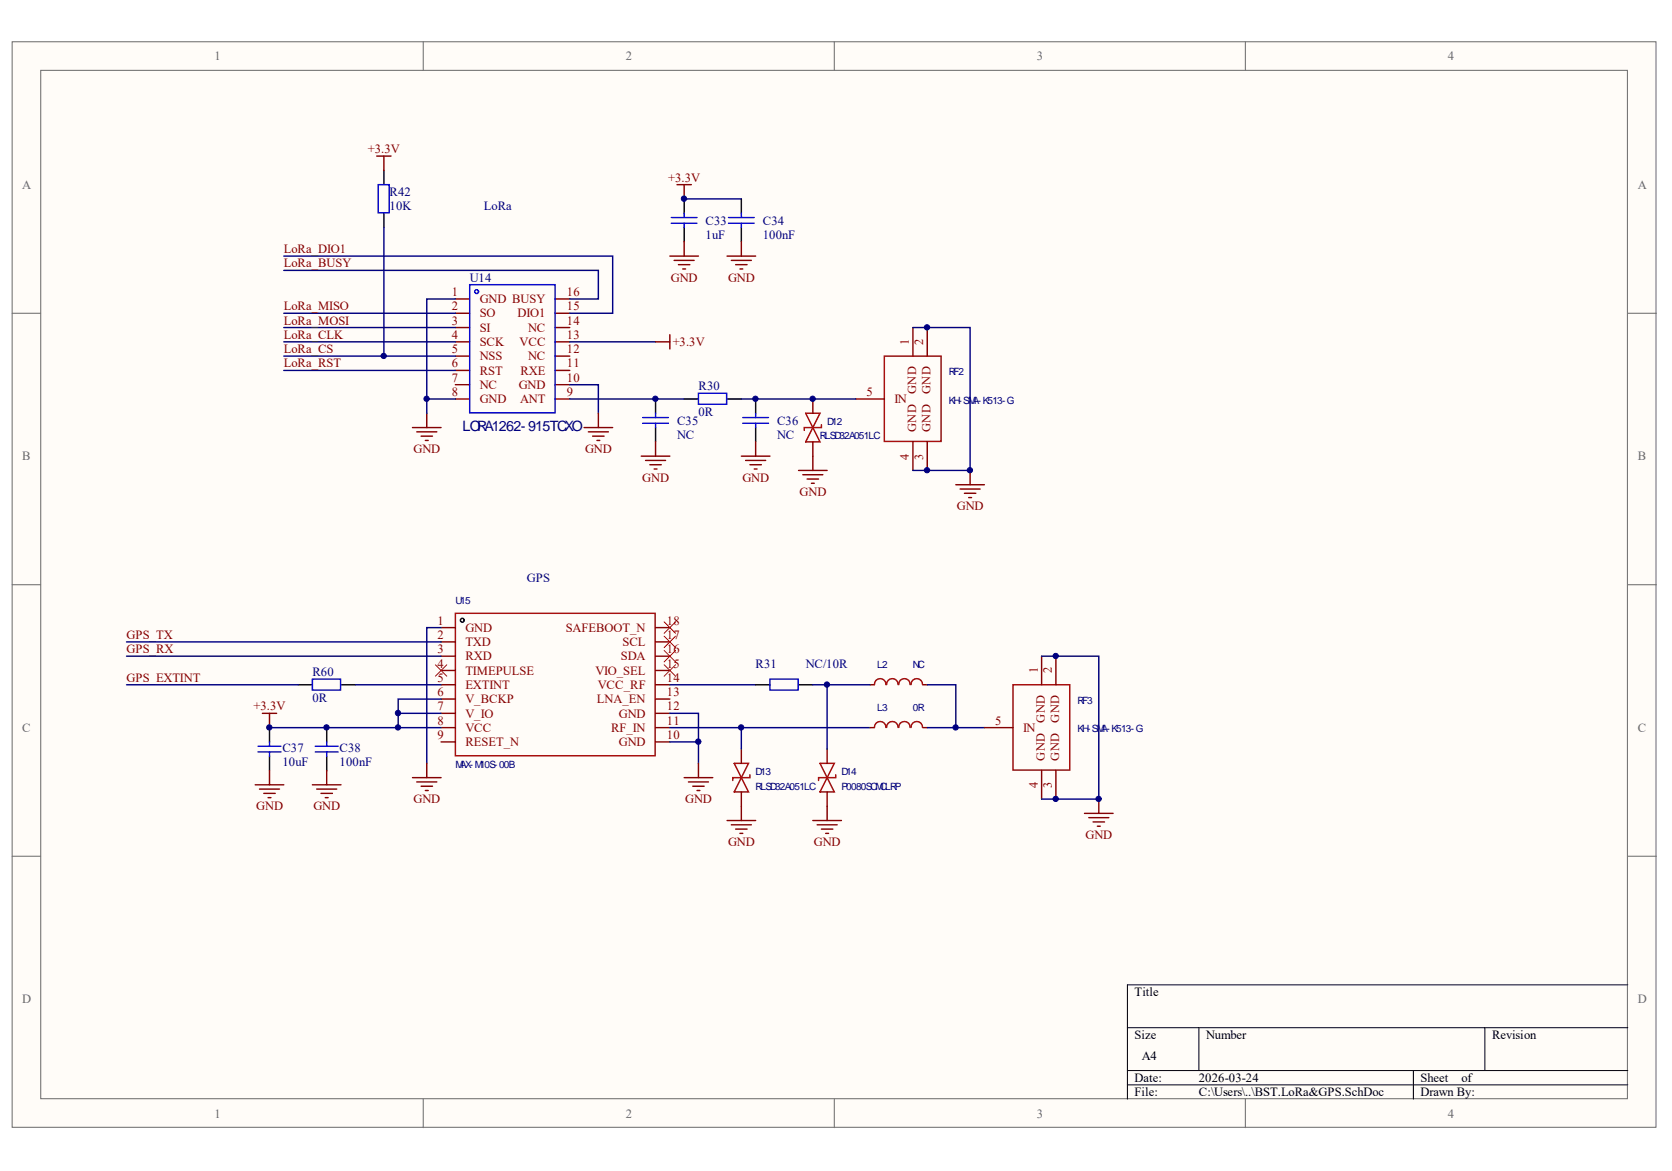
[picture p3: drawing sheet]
<svg xmlns="http://www.w3.org/2000/svg" width="291mm" height="204mm" viewBox="0 0 291 204" stroke-linecap="round" stroke-linejoin="round" font-family="sans-serif">
<g fill="#fffcf8" stroke="#696969" stroke-width=".17">
<path d="M2.1 7.3h286.2v189h-286.2z"/>
<path d="M7.1 12.2h276.2v179.1h-276.2z"/>
</g>
<path d="M73.7 7.3v4.9M145.2 7.3v4.9M216.8 7.3v4.9M2.1 54.5h5M283.4 54.5h4.9M2.1 101.8h5M283.4 101.8h4.9M2.1 149.1h5M283.4 149.1h4.9M73.7 191.4v5M145.2 191.4v5M216.8 191.4v5" fill="none" stroke="#696969" stroke-width=".17"/>
<path d="M196.2 179h87.2M208.7 179v7.4M258.5 179v7.4M283.4 171.5h-87.2v19.9M196.2 186.4h87.2M196.2 188.9h87.2M246 186.4v5" fill="none" stroke="#000" stroke-width=".17"/>
<g fill="none" stroke="#800" stroke-width=".25">
<path d="M79.3 52.1h2.5M79.3 54.5h2.5M79.3 57h2.5M79.3 59.5h2.5M96.7 52.1h2.5M96.7 54.5h2.5M96.7 57h2.5M96.7 59.5h2.5M158.9 57v5M161.4 57v5M79.3 62h2.5M79.3 64.5h2.5"/>
<path d="M79.3 67h2.5M79.3 69.5h2.5M96.7 62h2.5M96.7 64.5h2.5M96.7 67h2.5M96.7 69.5h2.5M141.5 69.5v2.5M141.5 76.9v2.5M149 69.5h4.9M158.9 76.9v5M161.4 76.9v5M76.8 109.3h2.5"/>
<path d="M76.8 111.8h2.5M76.8 114.3h2.5M76.8 116.8h2.5M76.8 119.2h2.5M114.1 109.3h2.5M114.1 111.8h2.5M114.1 114.3h2.5M114.1 116.8h2.5M114.1 119.2h2.5M151.4 119.2h.8M160.7 119.2h.7M181.3 114.3v4.9"/>
<path d="M183.8 114.3v4.9M76.8 121.7h2.5M76.8 124.2h2.5M76.8 126.7h2.5M76.8 129.2h2.5M114.1 121.7h2.5M114.1 124.2h2.5M114.1 126.7h2.5M114.1 129.2h2.5M129 130.4v2.5M129 137.9v2.5M144 130.4v2.5"/>
<path d="M144 137.9v2.5M151.4 126.7h.8M160.7 126.7h.7M171.4 126.7h4.9M181.3 134.2v4.9M183.8 134.2v4.9"/>
</g>
<g fill="none" stroke="#00f" stroke-width=".25">
<path d="M65.8 32.2h1.9v4.9h-1.9zM116.8 38.9h4.5M116.8 37.9h4.5M119.1 37.1v.8M119.1 38.9v.7M126.8 38.9h4.5M126.8 37.9h4.5M129 37.1v.8M129 38.9v.7M81.8 49.6h14.8v22.3h-14.8zM111.9 73.7h4.5M111.9 72.7h4.5"/>
<path d="M114.1 72v.7M114.1 73.7v.8M121.6 68.5h4.9v1.9h-4.9zM129.3 73.7h4.5M129.3 72.7h4.5M131.5 72v.7M131.5 73.7v.8M54.4 118.2h4.9v2h-4.9zM134 118.2h4.9v2h-4.9zM44.9 129.9h4M44.9 130.9h4M46.9 129.2v.7"/>
<path d="M46.9 130.9v.8M54.9 129.9h4M54.9 130.9h4M56.9 129.2v.7M56.9 130.9v.8"/>
<circle cx="83" cy="50.8" r=".34"/>
</g>
<g fill="none" stroke="#000080" stroke-width=".25">
<path d="M66.8 39.6v22.4M119.1 34.6h9.9M49.4 47.1h54.8v5h-5M49.4 44.6h57.2v9.9h-7.4M49.4 59.5h29.9M49.4 57h29.9M49.4 54.5h29.9M79.3 52.1h-5v17.4h5M99.2 59.5h14.9M158.9 57h10v24.9h-10M49.4 64.5h29.9M49.4 62h29.9"/>
<path d="M74.3 69.5v2.5M99.2 67h5v5M99.2 69.5h19.9M129 69.5h20M22 119.2h29.9M22 114.3h54.8M22 111.8h54.8M61.8 119.2h15M76.8 109.3h-2.5v23.6M116.6 119.2h14.9M141.5 119.2h9.9M144 119.2v11.2"/>
<path d="M161.4 119.2h5v7.5h-5M181.3 114.3h10v24.8h-10M46.9 126.7h29.9M76.8 124.2h-7.5v2.5M76.8 121.7h-7.5v2.5M116.6 124.2h5v8.7M116.6 129.2h5M116.6 126.7h34.8M129 126.7v3.7M166.4 126.7h5"/>
</g>
<g fill="none" stroke="#800000" stroke-width=".25">
<path d="M65.6 27.2h2.5M66.8 27.2v2.5M117.8 32.2h2.5M119.1 32.2v2.4M114.1 59.5h2.5M116.6 58.3v2.5M116.6 44.6h5M117.3 45.3h3.5M118.1 46.1h2M118.8 46.8h.5M119.1 42.1v2.5M126.6 44.6h4.9"/>
<path d="M127.3 45.3h3.5M128 46.1h2M128.8 46.8h.5M129 42.1v2.5M71.8 74.5h5M72.5 75.2h3.5M73.3 75.9h2M74 76.7h.5M74.3 72v2.5M101.7 74.5h4.9M102.4 75.2h3.5M103.2 75.9h2"/>
<path d="M103.9 76.7h.5M104.2 72v2.5M111.6 79.4h5M114.1 76.9v2.5M129 79.4h5M131.5 76.9v2.5M141.5 79.4v2.5M112.4 80.2h3.5M113.1 80.9h2M113.9 81.7h.5M129.8 80.2h3.5M130.5 80.9h2"/>
<path d="M131.3 81.7h.5M139 81.9h5M139.7 82.7h3.5M140.5 83.4h2M141.2 84.2h.5M166.4 84.4h5M167.1 85.2h3.5M167.9 85.9h2M168.6 86.6h.5M168.9 81.9v2.5M44.4 136.7h5M45.2 137.4h3.5"/>
<path d="M45.7 124.2h2.5M45.9 138.1h2M46.7 138.9h.5M46.9 124.2v2.5M46.9 134.2v2.5M54.4 136.7h5M55.1 137.4h3.5M55.9 138.1h2M56.6 138.9h.5M56.9 134.2v2.5M71.8 135.4h5M72.5 136.2h3.5"/>
<path d="M73.3 136.9h2M74 137.7h.5M74.3 132.9v2.5M119.1 135.4h5M119.8 136.2h3.5M120.6 136.9h2M121.3 137.7h.5M121.6 132.9v2.5M191.3 139.1v2.5M126.6 142.9h4.9M127.3 143.6h3.5M128 144.4h2"/>
<path d="M128.8 145.1h.5M129 140.4v2.5M141.5 142.9h5M142.2 143.6h3.5M143 144.4h2M143.7 145.1h.5M144 140.4v2.5M188.8 141.6h5M189.5 142.4h3.5M190.3 143.1h2M191 143.9h.5"/>
</g>
<g fill="none" stroke="#000" stroke-width=".25">
<path d="M66.8 29.7v2.5M66.8 37.1v2.5M119.1 34.6v2.5M119.1 39.6v2.5M129 34.6v2.5M129 39.6v2.5M114.1 69.5v2.5M114.1 74.5v2.4M119.1 69.5h2.5M126.6 69.5h2.4M131.5 69.5v2.5M131.5 74.5v2.4"/>
<path d="M51.9 119.2h2.5M59.4 119.2h2.4M131.5 119.2h2.5M139 119.2h2.5M46.9 126.7v2.5M46.9 131.7v2.5M56.9 126.7v2.5M56.9 131.7v2.5"/>
<circle cx="80.5" cy="108" r=".34"/>
</g>
<g fill="none" stroke="#a00000" stroke-width=".25">
<path d="M140.2 72h2.5l-1.2 2.5zM141.5 74.5l1.2 2.4h-2.5zM143 74v.5h-3v.4M153.9 62h9.9v14.9h-9.9zM79.3 106.8h34.7v24.8h-34.7zM152.2 119.2a1 1 0 0 1 1-1 1 1 0 0 1 1 1M154.3 119.2a1 1 0 0 1 1-1 1 1 0 0 1 1 1M156.4 119.2a.98 .98 0 0 1 1-1 .98 .98 0 0 1 1 1M158.6 119.2a1 1 0 0 1 1-1 1 1 0 0 1 1 1M176.3 119.2h9.9v14.9h-9.9zM127.8 132.9h2.5l-1.3 2.5zM129 135.4l1.3 2.5h-2.5z"/>
<path d="M130.5 134.9v.5h-2.9v.5M142.7 132.9h2.5l-1.2 2.5zM144 135.4l1.2 2.5h-2.5zM145.5 134.9v.5h-3v.5M152.2 126.7a1 1 0 0 1 1-1.1 1 1 0 0 1 1 1.1M154.3 126.7a1 1 0 0 1 1-1.1 1 1 0 0 1 1 1.1M156.4 126.7a.98 .98 0 0 1 1-1.1 .98 .98 0 0 1 1 1.1M158.6 126.7a1 1 0 0 1 1-1.1 1 1 0 0 1 1 1.1"/>
</g>
<path d="M75.8 115.8l2 1.9M77.8 115.8l-2 1.9M115.6 115.8l2 1.9M115.6 108.3l2 2M115.6 110.8l2 2M115.6 113.3l2 2M117.6 115.8l-2 1.9M117.6 108.3l-2 2M117.6 110.8l-2 2M117.6 113.3l-2 2" fill="none" stroke="#f00" stroke-width=".17"/>
<g fill="#000080" stroke="#000080" stroke-width=".17">
<circle cx="46.9" cy="126.7" r=".46"/>
<circle cx="56.8" cy="126.7" r=".46"/>
<circle cx="66.8" cy="62" r=".46"/>
<circle cx="69.3" cy="126.7" r=".46"/>
<circle cx="69.3" cy="124.2" r=".47"/>
<circle cx="74.3" cy="69.4" r=".46"/>
<circle cx="114.1" cy="69.4" r=".46"/>
<circle cx="119" cy="34.6" r=".47"/>
<circle cx="121.5" cy="129.1" r=".47"/>
<circle cx="129" cy="126.7" r=".46"/>
<circle cx="131.5" cy="69.4" r=".46"/>
<circle cx="141.5" cy="69.4" r=".46"/>
<circle cx="143.9" cy="119.2" r=".46"/>
<circle cx="161.4" cy="81.9" r=".46"/>
<circle cx="161.4" cy="57" r=".46"/>
<circle cx="166.3" cy="126.7" r=".46"/>
<circle cx="168.8" cy="81.9" r=".46"/>
<circle cx="183.8" cy="139.1" r=".46"/>
<circle cx="183.8" cy="114.2" r=".46"/>
<circle cx="191.2" cy="139.1" r=".46"/>
</g>
<text font-size="2.5" fill="#000080" x="80.5" y="75">LORA1262- 915TCXO</text>
<g font-size="2.2" fill="#696969">
<text x="37.4" y="10.5">1</text>
<text x="108.9" y="10.5">2</text>
<text x="180.5" y="10.5">3</text>
<text x="252" y="10.5">4</text>
<text x="3.8" y="32.9">A</text>
<text x="285.1" y="32.9">A</text>
<text x="3.9" y="80.1">B</text>
<text x="285.1" y="80.1">B</text>
<text x="3.9" y="127.4">C</text>
<text x="285.1" y="127.4">C</text>
<text x="3.8" y="174.7">D</text>
<text x="285.1" y="174.7">D</text>
<text x="37.4" y="194.6">1</text>
<text x="108.9" y="194.6">2</text>
<text x="180.5" y="194.6">3</text>
<text x="252" y="194.6">4</text>
</g>
<g font-size="2.2" fill="#800000">
<text x="64" y="26.7">+3.3V</text>
<text x="116.3" y="31.6">+3.3V</text>
<text x="49.4" y="46.6">LoRa_BUSY</text>
<text x="49.4" y="44.1">LoRa_DIO1</text>
<text x="116.8" y="49">GND</text>
<text x="126.7" y="49">GND</text>
<text x="49.4" y="54">LoRa_MISO</text>
<text x="49.4" y="56.5">LoRa_MOSI</text>
<text x="49.4" y="59">LoRa_CLK</text>
<text x="49.4" y="61.5">LoRa_CS</text>
<text x="49.4" y="64">LoRa_RST</text>
<text x="117.1" y="60.3">+3.3V</text>
<text x="72" y="78.9">GND</text>
<text x="101.8" y="78.9">GND</text>
<text x="111.8" y="83.9">GND</text>
<text x="129.2" y="83.9">GND</text>
<text x="139.2" y="86.4">GND</text>
<text x="166.6" y="88.8">GND</text>
<text x="22" y="111.3">GPS_TX</text>
<text x="22" y="113.7">GPS_RX</text>
<text x="22" y="118.7">GPS_EXTINT</text>
<text x="44.1" y="123.7">+3.3V</text>
<text x="44.6" y="141.1">GND</text>
<text x="54.6" y="141.1">GND</text>
<text x="72" y="139.9">GND</text>
<text x="119.3" y="139.9">GND</text>
<text x="126.7" y="147.3">GND</text>
<text x="141.7" y="147.3">GND</text>
<text x="189" y="146.1">GND</text>
</g>
<g font-size="2.2" fill="#000080">
<text x="67.8" y="34.1">R42</text>
<text x="67.8" y="36.6">10K</text>
<text x="84.2" y="36.6">LoRa</text>
<text x="122.8" y="39.1">C33</text>
<text x="122.8" y="41.6">1uF</text>
<text x="132.8" y="39.1">C34</text>
<text x="132.8" y="41.6">100nF</text>
<text x="81.8" y="49.1">U14</text>
<text x="121.6" y="68">R30</text>
<text x="117.8" y="73.9">C35</text>
<text x="117.8" y="76.4">NC</text>
<text x="121.6" y="72.4">0R</text>
<text x="135.3" y="73.9">C36</text>
<text x="135.3" y="76.4">NC</text>
<text x="91.7" y="101.3">GPS</text>
<text x="54.4" y="117.7">R60</text>
<text x="131.5" y="116.2">R31</text>
<text x="140.2" y="116.2">NC/10R</text>
<text x="54.4" y="122.2">0R</text>
<text x="49.2" y="130.9">C37</text>
<text x="59.1" y="130.9">C38</text>
<text x="49.2" y="133.4">10uF</text>
<text x="59.1" y="133.4">100nF</text>
</g>
<g font-size="2.2" fill="#800">
<text x="78.6" y="51.5">1</text>
<text x="83.5" y="52.8">GND BUSY</text>
<text x="98.7" y="51.5">16</text>
<text x="78.6" y="59">4</text>
<text x="78.6" y="56.5">3</text>
<text x="78.6" y="54">2</text>
<text x="83.5" y="57.8">SI</text>
<text x="83.5" y="55.3">SO</text>
<text x="90.1" y="55.3">DIO1</text>
<text x="91.9" y="57.8">NC</text>
<text x="98.7" y="54">15</text>
<text x="98.7" y="56.5">14</text>
<text x="98.7" y="59">13</text>
<text x="78.6" y="64">6</text>
<text x="78.6" y="61.5">5</text>
<text x="83.5" y="65.2">RST</text>
<text x="83.5" y="62.7">NSS</text>
<text x="83.5" y="60.3">SCK</text>
<text x="90.4" y="60.3">VCC</text>
<text x="90.6" y="65.2">RXE</text>
<text x="91.9" y="62.7">NC</text>
<text x="98.7" y="61.5">12</text>
<text x="98.7" y="64">11</text>
<text x="158.2" y="60" transform="rotate(-90 158.2 60)">1</text>
<text x="160.7" y="60" transform="rotate(-90 160.7 60)">2</text>
<text x="78.6" y="69">8</text>
<text x="78.6" y="66.5">7</text>
<text x="83.5" y="70.2">GND</text>
<text x="83.5" y="67.7">NC</text>
<text x="90.3" y="67.7">GND</text>
<text x="90.5" y="70.2">ANT</text>
<text x="98.7" y="66.5">10</text>
<text x="98.7" y="69">9</text>
<text x="150.8" y="69">5</text>
<text x="155.7" y="70.2">IN</text>
<text x="159.5" y="68.6" transform="rotate(-90 159.5 68.6)">GND</text>
<text x="162" y="68.6" transform="rotate(-90 162 68.6)">GND</text>
<text x="159.5" y="75.2" transform="rotate(-90 159.5 75.2)">GND</text>
<text x="162" y="75.2" transform="rotate(-90 162 75.2)">GND</text>
<text x="158.2" y="80.1" transform="rotate(-90 158.2 80.1)">4</text>
<text x="160.7" y="80.1" transform="rotate(-90 160.7 80.1)">3</text>
<text x="76.2" y="108.8">1</text>
<text x="76.2" y="111.3">2</text>
<text x="76.2" y="113.7">3</text>
<text x="81" y="110">GND</text>
<text x="81" y="112.5">TXD</text>
<text x="98.5" y="110">SAFEBOOT_N</text>
<text x="108.4" y="112.5">SCL</text>
<text x="116.1" y="113.7">16</text>
<text x="116.1" y="111.3">17</text>
<text x="116.1" y="108.8">18</text>
<text x="76.2" y="116.2">4</text>
<text x="76.2" y="118.7">5</text>
<text x="81" y="115">RXD</text>
<text x="81" y="117.5">TIMEPULSE</text>
<text x="81" y="120">EXTINT</text>
<text x="103.6" y="117.5">VIO_SEL</text>
<text x="104.1" y="120">VCC_RF</text>
<text x="108.1" y="115">SDA</text>
<text x="116.1" y="118.7">14</text>
<text x="116.1" y="116.2">15</text>
<text x="180.6" y="117.2" transform="rotate(-90 180.6 117.2)">1</text>
<text x="183.1" y="117.2" transform="rotate(-90 183.1 117.2)">2</text>
<text x="76.2" y="121.2">6</text>
<text x="76.2" y="123.7">7</text>
<text x="81" y="122.5">V_BCKP</text>
<text x="81" y="124.9">V_IO</text>
<text x="103.9" y="122.5">LNA_EN</text>
<text x="107.7" y="124.9">GND</text>
<text x="116.1" y="123.7">12</text>
<text x="116.1" y="121.2">13</text>
<text x="181.9" y="125.8" transform="rotate(-90 181.9 125.8)">GND</text>
<text x="184.4" y="125.8" transform="rotate(-90 184.4 125.8)">GND</text>
<text x="76.2" y="126.2">8</text>
<text x="76.2" y="128.7">9</text>
<text x="81" y="127.4">VCC</text>
<text x="81" y="129.9">RESET_N</text>
<text x="106.4" y="127.4">RF_IN</text>
<text x="107.7" y="129.9">GND</text>
<text x="116.1" y="128.7">10</text>
<text x="116.1" y="126.2">11</text>
<text x="173.2" y="126.2">5</text>
<text x="178.1" y="127.4">IN</text>
<text x="180.6" y="137.3" transform="rotate(-90 180.6 137.3)">4</text>
<text x="181.9" y="132.4" transform="rotate(-90 181.9 132.4)">GND</text>
<text x="183.1" y="137.3" transform="rotate(-90 183.1 137.3)">3</text>
<text x="184.4" y="132.4" transform="rotate(-90 184.4 132.4)">GND</text>
</g>
<g font-size="2.2">
<text x="197.5" y="173.4">Title</text>
<text x="197.5" y="180.9">Size</text>
<text x="198.7" y="184.6">A4</text>
<text x="209.9" y="180.9">Number</text>
<text x="259.7" y="180.9">Revision</text>
<text x="197.5" y="188.4">Date:</text>
<text x="197.5" y="190.9">File:</text>
<text x="208.7" y="188.4">2026-03-24</text>
<text x="208.7" y="190.9">C:\Users\..\BST.LoRa&amp;GPS.SchDoc</text>
<text x="247.3" y="188.4">Sheet</text>
<text x="247.3" y="190.9">Drawn By:</text>
<text x="254.4" y="188.4">of</text>
</g>
<g font-size="1.7" fill="#000080">
<text x="165.1" y="65.3">RF2</text>
<text x="165.1" y="70.3">KH-SMA-K513-G</text>
<text x="142.7" y="76.5">RLSD32A051LC</text>
<text x="144" y="74">D12</text>
<text x="79.3" y="105.1">U15</text>
<text x="152.7" y="116.3">L2</text>
<text x="158.9" y="116.3">NC</text>
<text x="152.7" y="123.8">L3</text>
<text x="158.9" y="123.8">0R</text>
<text x="187.5" y="122.5">RF3</text>
<text x="187.5" y="127.5">KH-SMA-K513-G</text>
<text x="79.3" y="133.7">MAX-M10S-00B</text>
<text x="131.5" y="135">D13</text>
<text x="131.5" y="137.5">RLSD32A051LC</text>
<text x="146.5" y="135">D14</text>
<text x="146.5" y="137.5">P0080SCMCLRP</text>
</g>
</svg>
